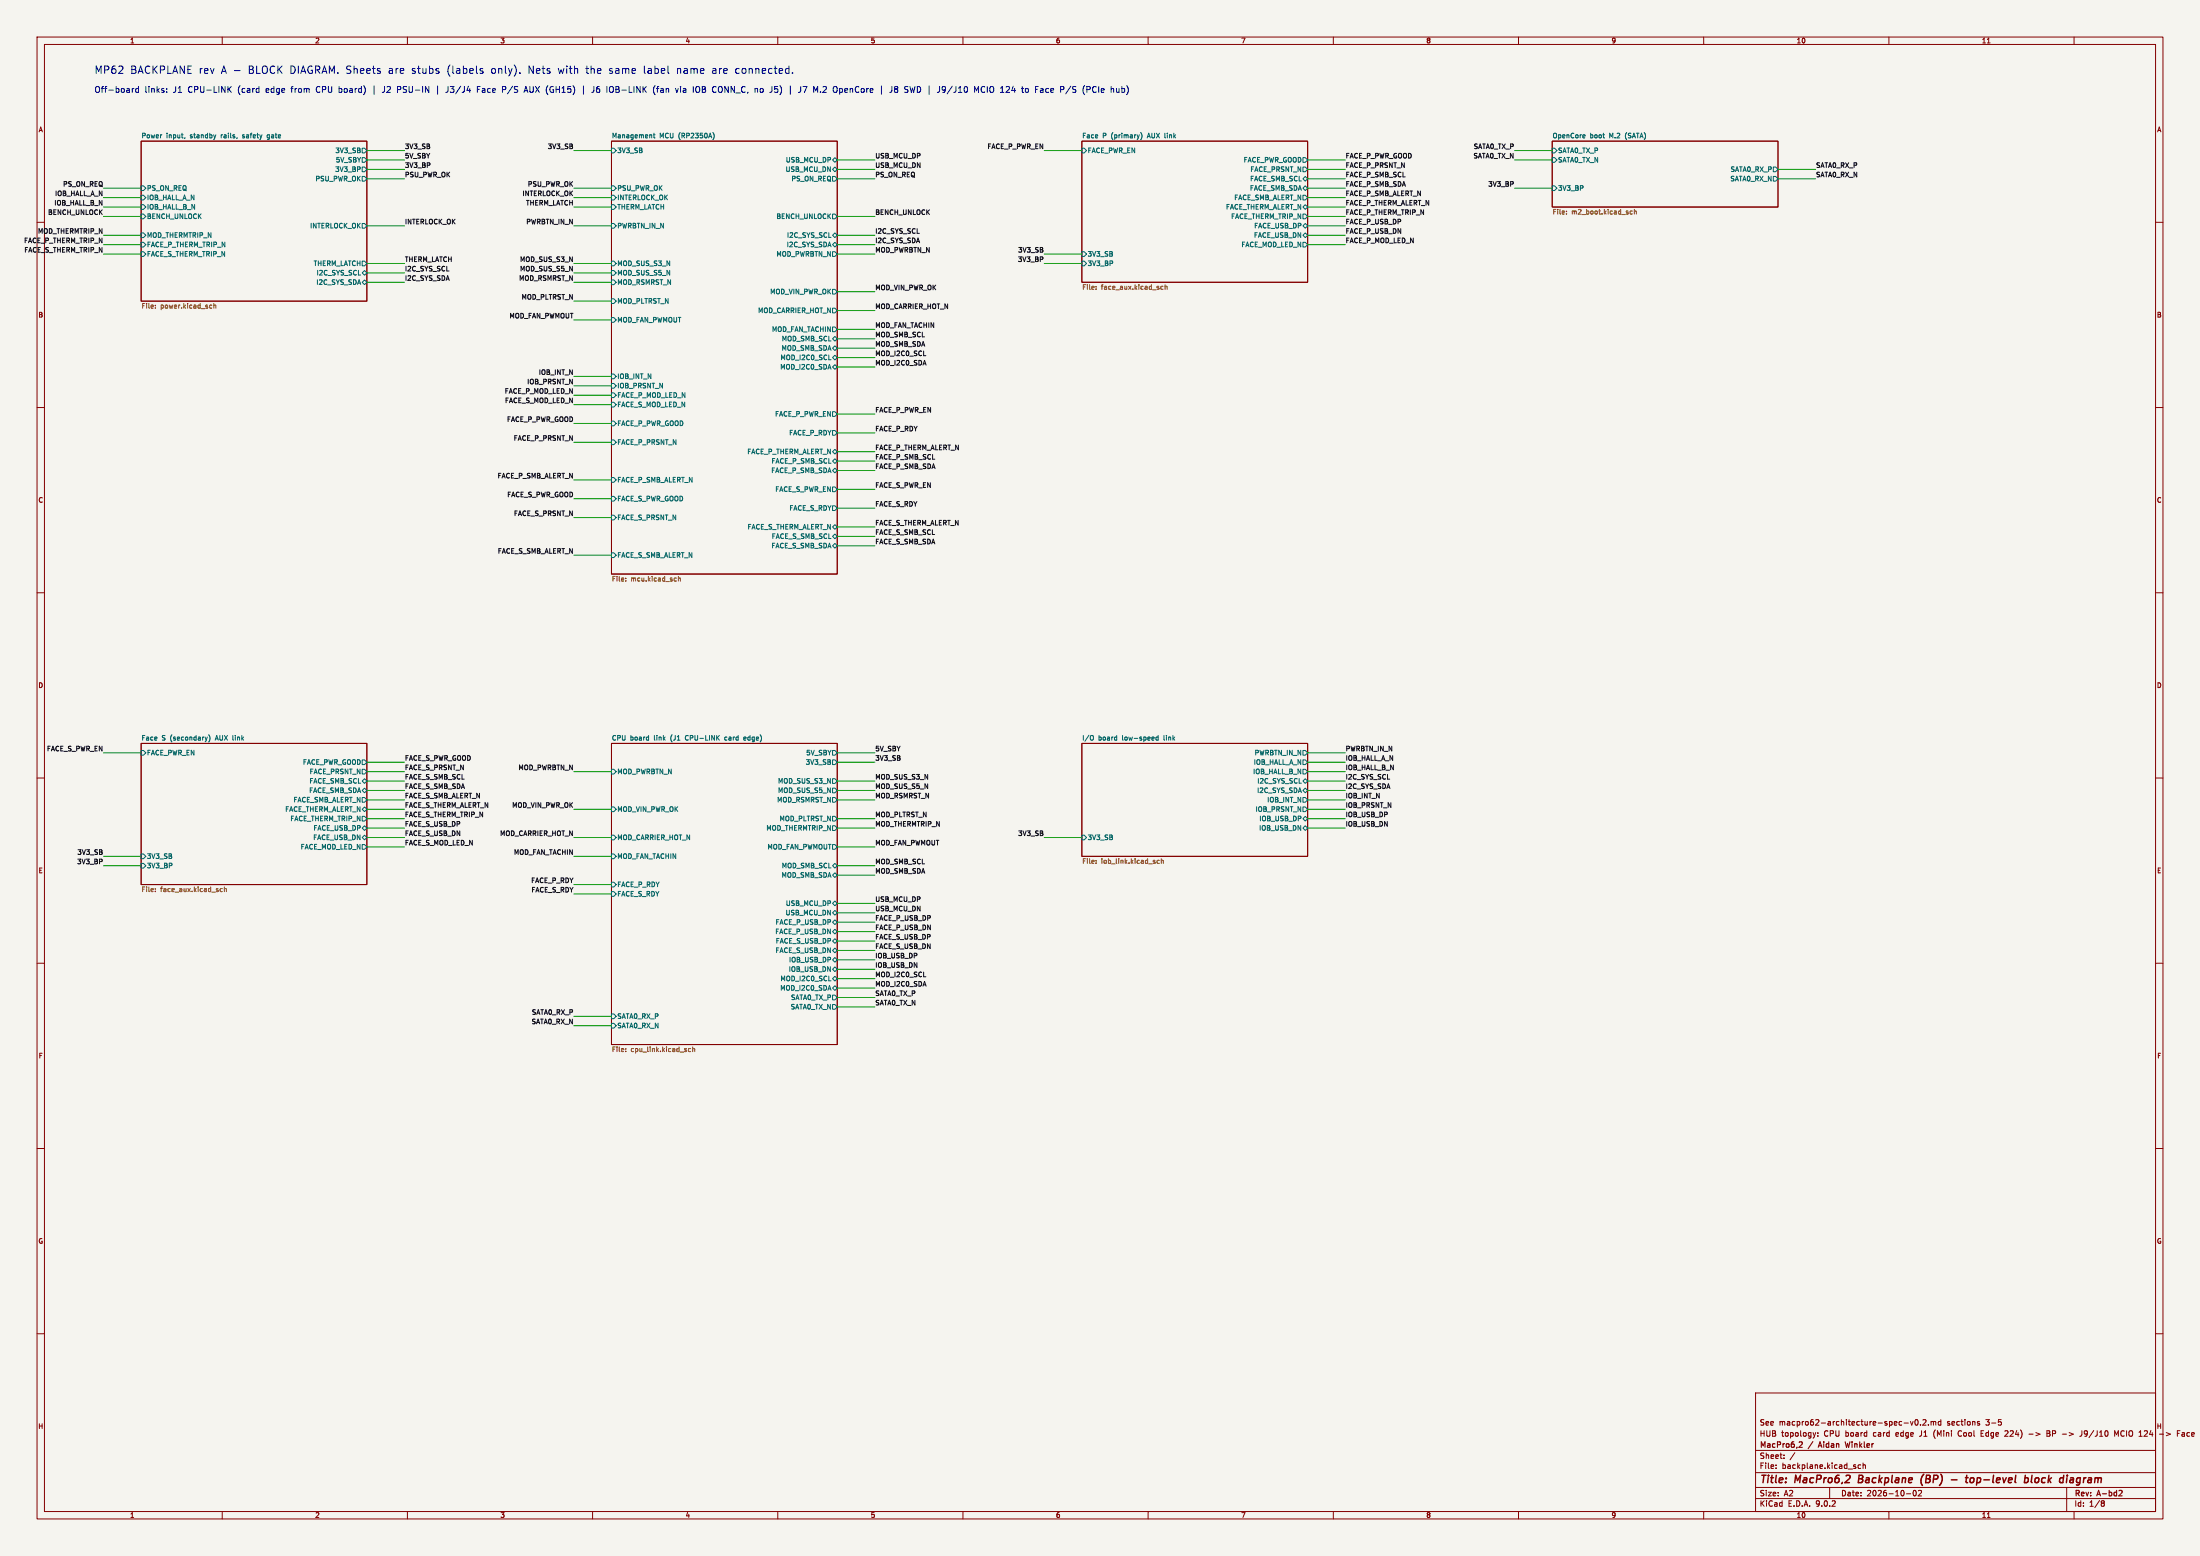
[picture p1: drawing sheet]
<svg xmlns="http://www.w3.org/2000/svg" width="594mm" height="420mm" viewBox="0 0 594 420" stroke-linecap="round" stroke-linejoin="round" font-family="sans-serif">
<path d="M0 0h594v420h-594z" fill="#f5f4ef" stroke="#f5f4ef" stroke-width=".27"/>
<g fill="none" stroke="#840000" stroke-width=".27">
<path d="M10 10h574v400h-574zM12 12h570v396h-570zM60 10v2M110 10v2M160 10v2M210 10v2M260 10v2M310 10v2M360 10v2M410 10v2M460 10v2M510 10v2"/>
<path d="M536.6 11.6h.7M560 10v2M38.1 38.1h61v43.2h-61zM165.1 38.1h61v116.8h-61zM292.1 38.1h61v38.1h-61zM419.1 38.1h61v17.8h-61zM10 60h2M582 60h2M10 110h2M582 110h2M10 160h2M582 160h2"/>
<path d="M10 210h2M38.1 200.7h61v38.1h-61zM165.1 200.7h61v81.2h-61zM292.1 200.7h61v30.4h-61zM582 210h2M10 260h2M582 260h2M10 310h2M582 310h2M10 360h2M474 376h108v32h-108zM582 360h2"/>
<path d="M474 397.5h108M474 391.5h108M479.5 396.2v.2M479.5 395.4v.2M481.7 393.5v.2M481.7 392.7v.2M484.6 392.1l-1.3 1.9M490.2 386.7l-.3 1M490.8 387.5v.2M490.8 386.7v.2M501 395.9v.4M502.4 395.4h-.4l-.3 .3 .1 .6h.6"/>
<path d="M503 395.5l.6-.1 .1 1M503 394.9v1.5M514.1 384.1h1.1M515.8 383.7l.4 1 .3-1M517.2 383.3l.2-.1a.8 .8 0 0 1 .5 .7 .8 .8 0 0 1-.5 .8l-.4-.6zM518.5 384.5v.2M519.2 383.3l.5-.1 .3 .4-.9 1.1h.9M520.7 384.5v.2M521.4 383.8l.4-.1 .2 .2M521.4 383.7v1M522 383.9l.2-.2h.4l.1 1M522 383.9v.8"/>
<path d="M522.2 386.6v1M524 383.7h-.4l-.3 .3 .2 .6h.5M524 383.2v1.5M529 386.2l-.3 .6 .3 .8M534 384.1l.5 .3v.2l-.5 .1M534 383.7h.5M534.9 386.9h.5M535.6 386.2h-.7v1.5h.7M539.6 383.2h.7M539.7 383.7h.4l.3 .3-.2 .6-.5 .1M541.9 386.2l-.6 .1M542.1 386.8l-.9 .9h1"/>
<path d="M547.8 387.1h1.2M552.7 386.9h.5M553.2 386.9l.3-.3-.1-.3-.7-.1v1.5h.5l.3-.3M553.2 386.9l.3 .3M556.8 387.1h1.2M562.1 386.2l-.1 1.3-.5 .2M571 387.7v-1.5l.5 1 .5-1v1.5M583 387.1h1.2M587.9 386.9h.5M588.6 386.2h-.7v1.5M589.2 386.7h.5M589.8 387l-.7 .3 .2 .4 .5-.1"/>
<path d="M60 408v2M110 408v2M160 408v2M210 408v2M260 408v2M310 408v2M360 408v2M410 408v2M460 408v2M474 404.5h108M474 401.5h108M494 401.5v3"/>
<path d="M510 408v2M514.7 403.2h1.2M516.7 402.4a.72 .72 0 0 0-.3 .8 .72 .72 0 0 0 .8 .5l.2-.5-.2-.8M518 402.4l.5-.1 .3 .4-.9 1.1h.9M536.6 409.6h.7M558 401.5v6.5M560 408v2M567.6 405.1l.6 .3-.3 .3M567.6 405.7h.3M567.9 405.7l.3 .6-.6 .3"/>
</g>
<path d="M486 389.2h.5l.1 .4-.9 1.1h.9M491.1 390.2h.7M491.4 389.2l-.5 1.5M498.2 389.2l.4 1.5 .2-1.1 .3 1.1M572.1 403.8h.9M572.9 402.4v.5" fill="none" stroke="#840000" stroke-width=".3"/>
<g fill="none" stroke="#840000" stroke-width=".4">
<path d="M502 398.2l-.3 2h.8M519.4 397.9a2.35 2.35 0 0 0-.3 3.1M526.9 399.4h1.5M530.7 398.9h.7M531 398.2l-.2 1.7M532.1 399.1l.3-.2 .5 .2v.7l-.2 .3-.5 .1-.3-.2zM546.7 399l.6-.1 .4 .3-.3 .9h-.8M546.8 398.2l-.2 2M548.6 398.2l-.2 1.7 .3 .3M549.9 398.9l-.4 .3-.1 .6 .2 .3 .4 .1M559 399h.8l-.1 1.2M559.8 399.3l-.6 .1"/>
<path d="M559.7 400.1l-.6 .1"/>
</g>
<g fill="none" stroke="#006464" stroke-width=".27">
<path d="M49.9 37.2l-.1 .2M58.3 36.4l-.3 .8M72.2 37.6h.1M72.4 36.4l-.3 .2 .3 .6M176.4 36.4h.5M176.6 36v1l.3 .2M192.5 35.8a1.46 1.46 0 0 1 0 1.9M308 35.8a1.46 1.46 0 0 1 0 1.9M427.8 36.4l.2 .3-.6 .1M427.9 37.2h-.1M38.1 50.2h.6l.7 .6-.7 .6h-.6zM38.1 52.7h.6l.7 .6-.7 .7h-.6z"/>
<path d="M38.1 55.2h.6l.7 .7-.7 .6h-.6zM38.1 57.8h.6l.7 .6-.7 .7h-.6zM97.8 40h.6l.7 .6-.7 .7h-.6zM97.8 42.5h.6l.7 .7-.7 .6h-.6zM97.8 45.1h.6l.7 .6-.7 .7h-.6zM97.8 47.6h.6l.7 .7-.7 .6h-.6zM165.1 40h.6l.7 .6-.7 .7h-.6zM165.1 50.2h.6l.7 .6-.7 .6h-.6zM165.1 52.7h.6l.7 .6-.7 .7h-.6zM165.1 55.2h.6l.7 .7-.7 .6h-.6zM224.8 45.7l.6-.6 .7 .6-.7 .7zM224.8 47.6h.6l.7 .7-.7 .6h-.6z"/>
<path d="M224.8 57.8h.6l.7 .6-.7 .7h-.6zM225.4 42.5l.7 .7-.7 .6-.6-.6zM292.1 40h.6l.7 .6-.7 .7h-.6zM351.8 42.5h.6l.7 .7-.7 .6h-.6zM351.8 45.1h.6l.7 .6-.7 .7h-.6zM351.8 48.3l.6-.7 .7 .7-.7 .6zM351.8 50.8l.6-.6 .7 .6-.7 .6zM351.8 52.7h.6l.7 .6-.7 .7h-.6zM351.8 55.9l.6-.7 .7 .7-.7 .6zM351.8 57.8h.6l.7 .6-.7 .7h-.6zM419.1 40h.6l.7 .6-.7 .7h-.6zM419.1 42.5h.6l.7 .7-.7 .6h-.6z"/>
<path d="M419.1 50.2h.6l.7 .6-.7 .6h-.6zM478.8 45.1h.6l.7 .6-.7 .7h-.6zM478.8 47.6h.6l.7 .7-.7 .6h-.6zM38.1 62.9h.6l.7 .6-.7 .6h-.6zM38.1 65.4h.6l.7 .6-.7 .7h-.6zM38.1 67.9h.6l.7 .7-.7 .6h-.6zM97.8 60.3h.6l.7 .7-.7 .6h-.6zM97.8 70.5h.6l.7 .6-.7 .7h-.6zM97.8 73.7l.6-.7 .7 .7-.7 .6zM97.8 76.2l.6-.6 .7 .6-.7 .6zM165.1 60.3h.6l.7 .7-.7 .6h-.6zM165.1 70.5h.6l.7 .6-.7 .7h-.6z"/>
<path d="M165.1 73h.6l.7 .7-.7 .6h-.6zM165.1 75.6h.6l.7 .6-.7 .6h-.6zM224.8 63.5l.6-.6 .7 .6-.7 .6zM224.8 67.9h.6l.7 .7-.7 .6h-.6zM224.8 78.1h.6l.7 .6-.7 .7h-.6zM225.4 65.4l.7 .6-.7 .7-.6-.7zM292.1 67.9h.6l.7 .7-.7 .6h-.6zM292.1 70.5h.6l.7 .6-.7 .7h-.6zM351.8 61l.6-.7 .7 .7-.7 .6zM351.8 63.5l.6-.6 .7 .6-.7 .6zM351.8 65.4h.6l.7 .6-.7 .7h-.6zM165.1 80.6h.6l.7 .7-.7 .6h-.6z"/>
<path d="M165.1 85.7h.6l.7 .7-.7 .6h-.6zM224.8 83.2h.6l.7 .6-.7 .7h-.6zM224.8 88.3h.6l.7 .6-.7 .6h-.6zM224.8 91.4l.6-.6 .7 .6-.7 .7zM224.8 94l.6-.7 .7 .7-.7 .6zM224.8 96.5l.6-.6 .7 .6-.7 .7zM224.8 99.1l.6-.7 .7 .7-.7 .6zM165.1 101h.6l.7 .6-.7 .6h-.6zM165.1 103.5h.6l.7 .6-.7 .7h-.6zM165.1 106h.6l.7 .7-.7 .6h-.6zM165.1 108.6h.6l.7 .6-.7 .7h-.6zM165.1 113.7h.6l.7 .6-.7 .6h-.6z"/>
<path d="M165.1 118.7h.6l.7 .7-.7 .6h-.6zM224.8 111.1h.6l.7 .7-.7 .6h-.6zM224.8 116.2h.6l.7 .6-.7 .7h-.6zM165.1 128.9h.6l.7 .6-.7 .7h-.6zM165.1 134h.6l.7 .6-.7 .7h-.6zM165.1 139.1h.6l.7 .6-.7 .6h-.6zM224.8 121.9l.6-.6 .7 .6-.7 .7zM224.8 124.5l.6-.7 .7 .7-.7 .6zM224.8 127l.6-.6 .7 .6-.7 .6zM224.8 131.4h.6l.7 .7-.7 .6h-.6zM224.8 136.5h.6l.7 .7-.7 .6h-.6zM165.1 149.2h.6l.7 .7-.7 .6h-.6z"/>
<path d="M224.8 142.2l.6-.6 .7 .6-.7 .7zM224.8 144.8l.6-.7 .7 .7-.7 .6zM225.4 146.7l.7 .6-.7 .7-.6-.7zM56 198.9l-.3 .9M56.3 198.3a1.46 1.46 0 0 1 0 2M195.9 198.9l-.2 .3 .2 .6M201.2 198.9l-.4 .2 .1 .6 .3 .1M201.4 199.2l-.6 .2M294.9 198.5l.3 .4v.7l-.3 .2M312.7 198.5v1.3M312.7 199l-.4-.1-.2 .3 .1 .5h.5M38.1 202.6h.6l.7 .6-.7 .6h-.6z"/>
<path d="M97.8 205.1h.6l.7 .6-.7 .7h-.6zM97.8 207.6h.6l.7 .7-.7 .6h-.6zM97.8 210.8l.6-.6 .7 .6-.7 .7zM97.8 213.4l.6-.7 .7 .7-.7 .6zM97.8 215.3h.6l.7 .6-.7 .6h-.6zM98.4 217.8l.7 .6-.7 .7-.6-.7zM165.1 207.6h.6l.7 .7-.7 .6h-.6zM165.1 217.8h.6l.7 .6-.7 .7h-.6zM224.8 202.6h.6l.7 .6-.7 .6h-.6zM224.8 205.1h.6l.7 .6-.7 .7h-.6zM224.8 210.2h.6l.7 .6-.7 .7h-.6zM224.8 212.7h.6l.7 .7-.7 .6h-.6z"/>
<path d="M224.8 215.3h.6l.7 .6-.7 .6h-.6zM351.8 202.6h.6l.7 .6-.7 .6h-.6zM351.8 205.1h.6l.7 .6-.7 .7h-.6zM351.8 207.6h.6l.7 .7-.7 .6h-.6zM351.8 210.8l.6-.6 .7 .6-.7 .7zM351.8 213.4l.6-.7 .7 .7-.7 .6zM351.8 215.3h.6l.7 .6-.7 .6h-.6zM351.8 217.8h.6l.7 .6-.7 .7h-.6zM38.1 230.5h.6l.7 .6-.7 .7h-.6zM38.1 233h.6l.7 .7-.7 .6h-.6zM97.8 220.3h.6l.7 .7-.7 .6h-.6zM97.8 223.5l.6-.6 .7 .6-.7 .7z"/>
<path d="M97.8 226.1l.6-.7 .7 .7-.7 .6zM97.8 228h.6l.7 .6-.7 .6h-.6zM165.1 225.4h.6l.7 .7-.7 .6h-.6zM165.1 230.5h.6l.7 .6-.7 .7h-.6zM165.1 238.1h.6l.7 .7-.7 .6h-.6zM224.8 220.3h.6l.7 .7-.7 .6h-.6zM224.8 222.9h.6l.7 .6-.7 .7h-.6zM224.8 228h.6l.7 .6-.7 .6h-.6zM224.8 233.7l.6-.7 .7 .7-.7 .6zM224.8 236.2l.6-.6 .7 .6-.7 .7zM292.1 225.4h.6l.7 .7-.7 .6h-.6zM351.8 223.5l.6-.6 .7 .6-.7 .7z"/>
<path d="M352.4 220.3l.7 .7-.7 .6-.6-.6zM165.1 240.7h.6l.7 .6-.7 .6h-.6zM224.8 243.8l.6-.6 .7 .6-.7 .7zM224.8 246.4l.6-.7 .7 .7-.7 .6zM224.8 248.9l.6-.6 .7 .6-.7 .7zM224.8 251.5l.6-.7 .7 .7-.7 .6zM224.8 254l.6-.6 .7 .6-.7 .6zM224.8 256.5l.6-.6 .7 .6-.7 .7zM224.8 259.1l.6-.7 .7 .7-.7 .6zM165.1 273.7h.6l.7 .6-.7 .7h-.6zM165.1 276.2h.6l.7 .7-.7 .6h-.6zM224.8 266.7l.6-.6 .7 .6-.7 .6z"/>
<path d="M224.8 268.6h.6l.7 .6-.7 .7h-.6zM224.8 271.1h.6l.7 .7-.7 .6h-.6zM225.4 261l.7 .6-.7 .7-.6-.7zM225.4 263.5l.7 .7-.7 .6-.6-.6z"/>
</g>
<g fill="none" stroke="#725600" stroke-width=".27">
<path d="M422.9 57.7v.1M422.9 57v.1M440.7 57l-.3-.1-.3 .3 .1 .5h.5M441.3 57.1l.5-.1v.8M441.3 56.5v1.3M295.9 78v.1M295.9 77.3h.1M295.9 77.3v.1M314 77.3h-.3l-.3 .2 .1 .6h.5M314.6 77.4l.5-.1v.8M314.6 76.8v1.3M41.9 83.1v.1"/>
<path d="M41.9 82.4v.1M41.9 83.2h.1M56.8 82.3l.4 .1M57.2 83.1l-.4 .1M57.7 82.5l.5-.1 .1 .8M57.7 81.9v1.3M168.9 156.7v.2M168.9 156.1v.1M182.5 156l.1 .1M182.6 156.8l-.1 .1M183.2 155.6v1.3M183.2 156.1h.4l.1 .8"/>
<path d="M41.9 239.9v.1M60 239.9l-.3-.1-.3 .3 .1 .5h.5M60.6 239.9h.5v.8M60.6 239.4v1.3M295.9 232.3v.1M295.9 232.9v.2M313 232.3l-.4-.1-.2 .2 .1 .6h.5M313.5 232.3h.5l.1 .8M313.5 231.8v1.3M41.9 240.6v.1M41.9 240.6h.1M168.9 283.1v.1"/>
<path d="M168.9 283.7v.2M186.5 283.1l-.4-.1-.2 .2 .1 .6h.5M187 283.1h.5l.1 .8M187 282.6v1.3"/>
</g>
<g fill="none" stroke="#009600" stroke-width=".27">
<path d="M27.9 50.8h10.2M27.9 53.3h10.2M27.9 55.9h10.2M27.9 58.4h10.2M99.1 40.6h10.1M99.1 43.2h10.1M99.1 45.7h10.1M99.1 48.3h10.1M154.9 40.6h10.2M154.9 50.8h10.2M154.9 53.3h10.2M154.9 55.9h10.2"/>
<path d="M226.1 43.2h10.1M226.1 45.7h10.1M226.1 48.3h10.1M226.1 58.4h10.1M281.9 40.6h10.2M353.1 43.2h10.1M353.1 45.7h10.1M353.1 48.3h10.1M353.1 50.8h10.1M353.1 53.3h10.1M353.1 55.9h10.1M353.1 58.4h10.1"/>
<path d="M408.9 40.6h10.2M408.9 43.2h10.2M408.9 50.8h10.2M480.1 45.7h10.1M480.1 48.3h10.1M27.9 66h10.2M27.9 63.5h10.2M27.9 68.6h10.2M99.1 71.1h10.1M99.1 61h10.1M99.1 73.7h10.1M99.1 76.2h10.1"/>
<path d="M154.9 71.1h10.2M154.9 61h10.2M154.9 73.7h10.2M154.9 76.2h10.2M226.1 66h10.1M226.1 63.5h10.1M226.1 68.6h10.1M226.1 78.7h10.1M281.9 71.1h10.2M281.9 68.6h10.2M353.1 66h10.1M353.1 63.5h10.1"/>
<path d="M353.1 61h10.1M154.9 81.3h10.2M154.9 86.4h10.2M226.1 96.5h10.1M226.1 99.1h10.1M226.1 83.8h10.1M226.1 88.9h10.1M226.1 91.4h10.1M226.1 94h10.1M154.9 101.6h10.2M154.9 104.1h10.2M154.9 106.7h10.2"/>
<path d="M154.9 109.2h10.2M154.9 114.3h10.2M154.9 119.4h10.2M226.1 111.8h10.1M226.1 116.8h10.1M154.9 129.5h10.2M154.9 134.6h10.2M154.9 139.7h10.2M226.1 124.5h10.1M226.1 121.9h10.1M226.1 127h10.1M226.1 132.1h10.1"/>
<path d="M226.1 137.2h10.1M154.9 149.9h10.2M226.1 142.2h10.1M226.1 144.8h10.1M226.1 147.3h10.1M27.9 203.2h10.2M99.1 213.4h10.1M99.1 215.9h10.1M99.1 218.4h10.1M99.1 205.7h10.1M99.1 208.3h10.1M99.1 210.8h10.1"/>
<path d="M154.9 218.4h10.2M154.9 208.3h10.2M226.1 213.4h10.1M226.1 203.2h10.1M226.1 215.9h10.1M226.1 205.7h10.1M226.1 210.8h10.1M353.1 213.4h10.1M353.1 203.2h10.1M353.1 215.9h10.1M353.1 218.4h10.1M353.1 205.7h10.1"/>
<path d="M353.1 208.3h10.1M353.1 210.8h10.1M27.9 233.7h10.2M27.9 231.1h10.2M99.1 221h10.1M99.1 223.5h10.1M99.1 226.1h10.1M99.1 228.6h10.1M154.9 226.1h10.2M154.9 231.1h10.2M154.9 238.8h10.2M226.1 221h10.1"/>
<path d="M226.1 223.5h10.1M226.1 236.2h10.1M226.1 233.7h10.1M226.1 228.6h10.1M281.9 226.1h10.2M353.1 221h10.1M353.1 223.5h10.1M154.9 241.3h10.2M226.1 246.4h10.1M226.1 251.5h10.1M226.1 248.9h10.1M226.1 243.8h10.1"/>
<path d="M226.1 254h10.1M226.1 256.5h10.1M226.1 259.1h10.1M154.9 276.9h10.2M154.9 274.3h10.2M226.1 266.7h10.1M226.1 261.6h10.1M226.1 269.2h10.1M226.1 271.8h10.1M226.1 264.2h10.1"/>
</g>
<g fill="none" stroke="#0000c2" stroke-width=".27">
<path d="M63.3 19.1h1.5M129.9 19.2h.5l.1 .3-.3 .3h-.4M129.9 18.5l.5 .1M140.4 19.6v.2M214 19.6v.2M35.7 23.9v1M36.2 23.9l-.5 .3M37.4 24l-.5-.1-.3 .3 .2 .7h.6M37.4 23.3v1.6M45 24.8v.1M45 24v.1M61.8 24l.7 .9"/>
<path d="M62.5 23.3l-1 1M101 23.2v2.3M103.6 24.9h-.4M107.3 24.2h.6M107.9 23.3h-.6v1.6M118.1 23.2v2.3M121 23.3l-.1 1.4-.5 .2M128.9 24.1h.5M129.7 23.3h-.8v1.6M135.7 23.3h.6l.3 .4-.2 .4-.7 .1M141.5 24.9l.5-1.6 .5 1.6M141.6 24.5h.8"/>
<path d="M157.5 23.2v2.3M160.4 23.3l-.1 1.4M161.3 23.4l-.3 .6v.6l.3 .3M161.3 24l-.3 .3M164.9 23.3a.54 .54 0 0 1 .7 .6M165.6 24.4a.54 .54 0 0 1-.7 .5M176.9 23.1a1.84 1.84 0 0 0 0 2.5M177.3 23.9h.6M177.9 23.3l-.4 .3v1.3M183.7 23.3v.2M183.7 23.9v1M188.5 23.3l.4 .6v.8l-.4 .2"/>
<path d="M210 24.1v.7M215.6 24.9h.1M216.8 23.3h1.1l-.7 1.6M222.8 23.3l-.6 .2M223.1 24l-1 .9h1M240.8 23.3l-.1 1.4-.5 .2M248.1 23.3h-.4v1.6h.4M257.1 23.3l-1.4 2M265.9 23.5a.71 .71 0 0 0-1 .6 .71 .71 0 0 0 1 .7M266.6 23.3v1.6M279.6 24.1h.5M280.4 23.3h-.8v1.6"/>
<path d="M283.9 23.9l-.2 .2v.6l.2 .2M284.5 24.3l-.8 .1M289.9 24.1l.4 .2 .2 .3-.3 .3h-.4M289.9 23.3l.6 .1M295.5 23.3l.5 .2M296 24.8l-.5 .1M296.7 23.3v1.6M304.2 23.1a1.83 1.83 0 0 1 0 2.5"/>
</g>
<g font-size="2.8" fill="#0000c2">
<text x="25.4" y="20.1">MP62</text>
<text x="35.1" y="20.1">BACKPLANE rev</text>
<text x="59.7" y="20.1">A -</text>
<text x="67" y="20.1">BLOCK DIAGRAM. Sheets</text>
<text x="105" y="20.1">are</text>
<text x="111.3" y="20.1">stubs</text>
<text x="120.9" y="20.1">(labels</text>
<text x="132.9" y="20.1">only).</text>
<text x="142.9" y="20.1">Nets</text>
<text x="151.1" y="20.1">with</text>
<text x="158.7" y="20.1">the</text>
<text x="164.9" y="20.1">same</text>
<text x="174.3" y="20.1">label</text>
<text x="183.3" y="20.1">name</text>
<text x="192.9" y="20.1">are</text>
<text x="199.2" y="20.1">connected.</text>
</g>
<g font-size="2.8" fill="#840000">
<text x="475" y="400.9">Title:</text>
<text x="484.7" y="400.9">MacPro6,2</text>
<text x="502.6" y="400.9">Backplane</text>
<text x="520.3" y="400.9">(BP)</text>
<text x="529.3" y="400.9">-</text>
<text x="534.1" y="400.9">top-level</text>
<text x="550.7" y="400.9">block</text>
<text x="561" y="400.9">diagram</text>
</g>
<g font-size="2.2" fill="#0000c2">
<text x="25.4" y="25.2">Off-board</text>
<text x="39" y="25.2">links:</text>
<text x="46.8" y="25.2">J1</text>
<text x="50.9" y="25.2">CPU-LINK</text>
<text x="64.4" y="25.2">(card</text>
<text x="72.1" y="25.2">edge</text>
<text x="79.1" y="25.2">from</text>
<text x="85.9" y="25.2">CPU board)</text>
<text x="104.3" y="25.2">J2</text>
<text x="108.4" y="25.2">PSU-IN</text>
<text x="121.8" y="25.2">J3/J4</text>
<text x="130.3" y="25.2">Face</text>
<text x="137.2" y="25.2">P/S</text>
<text x="143.4" y="25.2">AUX (GH15)</text>
<text x="159.1" y="25.2">|</text>
<text x="162" y="25.2">J6</text>
<text x="166.1" y="25.2">IOB-LINK</text>
<text x="178.8" y="25.2">(fan</text>
<text x="185.1" y="25.2">via</text>
<text x="189.8" y="25.2">IOB CONN_C, no</text>
<text x="211.1" y="25.2">J5)</text>
<text x="216.2" y="25.2">|</text>
<text x="219.1" y="25.2">J7</text>
<text x="223.2" y="25.2">M.2</text>
<text x="228.7" y="25.2">OpenCore</text>
<text x="241.4" y="25.2">|</text>
<text x="244.3" y="25.2">J8</text>
<text x="248.4" y="25.2">SWD |</text>
<text x="257.6" y="25.2">J9/J10</text>
<text x="267.6" y="25.2">MCIO 124</text>
<text x="280.7" y="25.2">to</text>
<text x="284.5" y="25.2">Face</text>
<text x="291.4" y="25.2">P/S</text>
<text x="297.5" y="25.2">(PCIe</text>
</g>
<g font-size="2.1" fill="#840000">
<text x="475" y="388">HUB</text>
<text x="475" y="385">See</text>
<text x="480.3" y="385">macpro62-architecture-spec-v0.2.md</text>
<text x="480.9" y="388">topology:</text>
<text x="492.5" y="388">CPU board</text>
<text x="506.1" y="388">card</text>
<text x="512.3" y="388">edge</text>
<text x="518.9" y="388">J1</text>
<text x="522.7" y="388">(Mini</text>
<text x="525.7" y="385">sections</text>
<text x="529.5" y="388">Cool</text>
<text x="535.8" y="388">Edge</text>
<text x="536.3" y="385">3-5</text>
<text x="542.5" y="388">224)</text>
<text x="549.1" y="388">-&gt;</text>
<text x="554.1" y="388">BP</text>
<text x="558.4" y="388">-&gt;</text>
<text x="563.4" y="388">J9/J10</text>
<text x="572.9" y="388">MCIO 124</text>
<text x="585.2" y="388">-&gt;</text>
<text x="590.3" y="388">Face</text>
<text x="475" y="394">Sheet:</text>
<text x="475" y="391.2">MacPro6,2</text>
<text x="488.5" y="391.2">/</text>
<text x="491.8" y="391.2">Aidan</text>
<text x="499.6" y="391.2">Winkler</text>
<text x="475" y="396.7">File:</text>
<text x="481.1" y="396.7">backplane.kicad_sch</text>
<text x="475" y="406.9">KiCad</text>
<text x="475" y="404.1">Size:</text>
<text x="481.7" y="404.1">A2</text>
<text x="482.7" y="406.9">E.D.A.</text>
<text x="490.3" y="406.9">9.0.2</text>
<text x="497" y="404.1">Date:</text>
<text x="504" y="404.1">2026-10-02</text>
<text x="560" y="404.3">Rev:</text>
<text x="560" y="406.9">Id:</text>
<text x="564.1" y="406.9">1/8</text>
<text x="566.4" y="404.3">A-bd2</text>
</g>
<g font-size="1.8" fill="#840000">
<text x="35" y="11.9">1</text>
<text x="85" y="11.9">2</text>
<text x="135" y="11.9">3</text>
<text x="185" y="11.9">4</text>
<text x="235" y="11.9">5</text>
<text x="285" y="11.9">6</text>
<text x="335" y="11.9">7</text>
<text x="385" y="11.9">8</text>
<text x="435" y="11.9">9</text>
<text x="485" y="11.9">10</text>
<text x="535" y="11.9">11</text>
<text x="10.3" y="35.9">A</text>
<text x="582.3" y="35.9">A</text>
<text x="10.3" y="85.9">B</text>
<text x="582.3" y="85.9">B</text>
<text x="10.3" y="135.9">C</text>
<text x="582.3" y="135.9">C</text>
<text x="10.3" y="185.9">D</text>
<text x="582.3" y="185.9">D</text>
<text x="10.3" y="235.9">E</text>
<text x="582.3" y="235.9">E</text>
<text x="10.3" y="285.9">F</text>
<text x="582.3" y="285.9">F</text>
<text x="10.3" y="335.9">G</text>
<text x="582.3" y="335.9">G</text>
<text x="10.2" y="385.9">H</text>
<text x="582.2" y="385.9">H</text>
<text x="35" y="409.9">1</text>
<text x="85" y="409.9">2</text>
<text x="135" y="409.9">3</text>
<text x="185" y="409.9">4</text>
<text x="235" y="409.9">5</text>
<text x="285" y="409.9">6</text>
<text x="335" y="409.9">7</text>
<text x="385" y="409.9">8</text>
<text x="435" y="409.9">9</text>
<text x="485" y="409.9">10</text>
<text x="535" y="409.9">11</text>
</g>
<g font-size="1.8" fill="#006464">
<text x="38.1" y="37.4">Power</text>
<text x="44.9" y="37.4">input,</text>
<text x="51.4" y="37.4">standby</text>
<text x="59.9" y="37.4">rails,</text>
<text x="65.9" y="37.4">safety</text>
<text x="72.8" y="37.4">gate</text>
<text x="90.4" y="41.5">3V3_SB</text>
<text x="165.1" y="37.4">Management</text>
<text x="166.6" y="41.5">3V3_SB</text>
<text x="178.1" y="37.4">MCU (RP2350A)</text>
<text x="292.1" y="37.4">Face</text>
<text x="293.6" y="41.5">FACE_PWR_EN</text>
<text x="297.7" y="37.4">P</text>
<text x="300.1" y="37.4">(primary)</text>
<text x="310.1" y="37.4">AUX link</text>
<text x="419.1" y="37.4">OpenCore</text>
<text x="420.6" y="41.5">SATA0_TX_P</text>
<text x="429.3" y="37.4">boot</text>
<text x="434.6" y="37.4">M.2</text>
<text x="439.1" y="37.4">(SATA)</text>
<text x="90.4" y="46.6">3V3_BP</text>
<text x="90.6" y="44">5V_SBY</text>
<text x="212" y="46.6">USB_MCU_DN</text>
<text x="212.1" y="44">USB_MCU_DP</text>
<text x="335.7" y="44">FACE_PWR_GOOD</text>
<text x="337.5" y="46.6">FACE_PRSNT_N</text>
<text x="420.6" y="44">SATA0_TX_N</text>
<text x="467.1" y="46.6">SATA0_RX_P</text>
<text x="39.6" y="51.7">PS_ON_REQ</text>
<text x="85.1" y="49.1">PSU_PWR_OK</text>
<text x="166.6" y="51.7">PSU_PWR_OK</text>
<text x="213.6" y="49.1">PS_ON_REQ</text>
<text x="337.4" y="51.7">FACE_SMB_SDA</text>
<text x="337.4" y="49.1">FACE_SMB_SCL</text>
<text x="420.6" y="51.7">3V3_BP</text>
<text x="467.1" y="49.1">SATA0_RX_N</text>
<text x="39.6" y="54.2">IOB_HALL_A_N</text>
<text x="39.6" y="56.7">IOB_HALL_B_N</text>
<text x="39.6" y="59.3">BENCH_UNLOCK</text>
<text x="166.6" y="54.2">INTERLOCK_OK</text>
<text x="166.6" y="56.7">THERM_LATCH</text>
<text x="209.5" y="59.3">BENCH_UNLOCK</text>
<text x="330.9" y="56.7">FACE_THERM_ALERT_N</text>
<text x="332.3" y="59.3">FACE_THERM_TRIP_N</text>
<text x="333.1" y="54.2">FACE_SMB_ALERT_N</text>
<text x="39.6" y="64.4">MOD_THERMTRIP_N</text>
<text x="83.6" y="61.8">INTERLOCK_OK</text>
<text x="166.6" y="61.8">PWRBTN_IN_N</text>
<text x="212.4" y="64.4">I2C_SYS_SCL</text>
<text x="338.5" y="64.4">FACE_USB_DN</text>
<text x="338.5" y="61.8">FACE_USB_DP</text>
<text x="39.6" y="66.9">FACE_P_THERM_TRIP_N</text>
<text x="39.6" y="69.4">FACE_S_THERM_TRIP_N</text>
<text x="84.6" y="72">THERM_LATCH</text>
<text x="166.6" y="72">MOD_SUS_S3_N</text>
<text x="209.5" y="69.4">MOD_PWRBTN_N</text>
<text x="212.3" y="66.9">I2C_SYS_SDA</text>
<text x="293.6" y="69.4">3V3_SB</text>
<text x="293.6" y="72">3V3_BP</text>
<text x="335.1" y="66.9">FACE_MOD_LED_N</text>
<text x="85.3" y="77.1">I2C_SYS_SDA</text>
<text x="85.4" y="74.5">I2C_SYS_SCL</text>
<text x="166.6" y="74.5">MOD_SUS_S5_N</text>
<text x="166.6" y="77.1">MOD_RSMRST_N</text>
<text x="166.6" y="82.1">MOD_PLTRST_N</text>
<text x="207.8" y="79.6">MOD_VIN_PWR_OK</text>
<text x="166.6" y="87.2">MOD_FAN_PWMOUT</text>
<text x="204.6" y="84.7">MOD_CARRIER_HOT_N</text>
<text x="208.3" y="89.8">MOD_FAN_TACHIN</text>
<text x="210.9" y="94.8">MOD_SMB_SDA</text>
<text x="211" y="92.3">MOD_SMB_SCL</text>
<text x="210.5" y="99.9">MOD_I2C0_SDA</text>
<text x="210.6" y="97.4">MOD_I2C0_SCL</text>
<text x="166.6" y="102.5">IOB_INT_N</text>
<text x="166.6" y="105">IOB_PRSNT_N</text>
<text x="166.6" y="107.5">FACE_P_MOD_LED_N</text>
<text x="166.6" y="110.1">FACE_S_MOD_LED_N</text>
<text x="209.2" y="112.6">FACE_P_PWR_EN</text>
<text x="166.6" y="115.2">FACE_P_PWR_GOOD</text>
<text x="213" y="117.7">FACE_P_RDY</text>
<text x="166.6" y="120.2">FACE_P_PRSNT_N</text>
<text x="201.7" y="122.8">FACE_P_THERM_ALERT_N</text>
<text x="208.2" y="125.3">FACE_P_SMB_SCL</text>
<text x="166.6" y="130.4">FACE_P_SMB_ALERT_N</text>
<text x="208.1" y="127.9">FACE_P_SMB_SDA</text>
<text x="166.6" y="135.5">FACE_S_PWR_GOOD</text>
<text x="209.2" y="132.9">FACE_S_PWR_EN</text>
<text x="166.6" y="140.6">FACE_S_PRSNT_N</text>
<text x="201.7" y="143.1">FACE_S_THERM_ALERT_N</text>
<text x="213" y="138">FACE_S_RDY</text>
<text x="208.2" y="148.2">FACE_S_SMB_SDA</text>
<text x="208.2" y="145.6">FACE_S_SMB_SCL</text>
<text x="166.6" y="150.7">FACE_S_SMB_ALERT_N</text>
<text x="38.1" y="200">Face</text>
<text x="43.7" y="200">S (secondary)</text>
<text x="58.5" y="200">AUX link</text>
<text x="165.1" y="200">CPU</text>
<text x="170.1" y="200">board</text>
<text x="176.7" y="200">link</text>
<text x="181.3" y="200">(J1</text>
<text x="185.5" y="200">CPU-LINK</text>
<text x="196.4" y="200">card</text>
<text x="201.7" y="200">edge)</text>
<text x="292.1" y="200">I/O</text>
<text x="296.5" y="200">board</text>
<text x="303.1" y="200">low-speed</text>
<text x="314.5" y="200">link</text>
<text x="39.6" y="204.1">FACE_PWR_EN</text>
<text x="81.7" y="206.6">FACE_PWR_GOOD</text>
<text x="83.5" y="209.1">FACE_PRSNT_N</text>
<text x="166.6" y="209.1">MOD_PWRBTN_N</text>
<text x="217.4" y="206.6">3V3_SB</text>
<text x="217.6" y="204.1">5V_SBY</text>
<text x="338.2" y="209.1">IOB_HALL_B_N</text>
<text x="338.4" y="206.6">IOB_HALL_A_N</text>
<text x="338.6" y="204.1">PWRBTN_IN_N</text>
<text x="83.4" y="214.2">FACE_SMB_SDA</text>
<text x="83.4" y="211.7">FACE_SMB_SCL</text>
<text x="209.9" y="211.7">MOD_SUS_S3_N</text>
<text x="209.9" y="214.2">MOD_SUS_S5_N</text>
<text x="339.3" y="214.2">I2C_SYS_SDA</text>
<text x="339.4" y="211.7">I2C_SYS_SCL</text>
<text x="76.9" y="219.3">FACE_THERM_ALERT_N</text>
<text x="78.3" y="221.8">FACE_THERM_TRIP_N</text>
<text x="79.1" y="216.8">FACE_SMB_ALERT_N</text>
<text x="166.6" y="219.3">MOD_VIN_PWR_OK</text>
<text x="209.7" y="216.8">MOD_RSMRST_N</text>
<text x="210.4" y="221.8">MOD_PLTRST_N</text>
<text x="338.9" y="219.3">IOB_PRSNT_N</text>
<text x="339.9" y="221.8">IOB_USB_DP</text>
<text x="342" y="216.8">IOB_INT_N</text>
<text x="84.5" y="226.9">FACE_USB_DN</text>
<text x="84.5" y="224.4">FACE_USB_DP</text>
<text x="166.6" y="226.9">MOD_CARRIER_HOT_N</text>
<text x="206.8" y="224.4">MOD_THERMTRIP_N</text>
<text x="293.6" y="226.9">3V3_SB</text>
<text x="339.8" y="224.4">IOB_USB_DN</text>
<text x="39.6" y="232">3V3_SB</text>
<text x="81.1" y="229.5">FACE_MOD_LED_N</text>
<text x="166.6" y="232">MOD_FAN_TACHIN</text>
<text x="207.1" y="229.5">MOD_FAN_PWMOUT</text>
<text x="39.6" y="234.5">3V3_BP</text>
<text x="166.6" y="239.6">FACE_P_RDY</text>
<text x="210.9" y="237.1">MOD_SMB_SDA</text>
<text x="211" y="234.5">MOD_SMB_SCL</text>
<text x="166.6" y="242.2">FACE_S_RDY</text>
<text x="212.1" y="244.7">USB_MCU_DP</text>
<text x="209.3" y="249.8">FACE_P_USB_DP</text>
<text x="212" y="247.2">USB_MCU_DN</text>
<text x="209.2" y="252.3">FACE_P_USB_DN</text>
<text x="209.3" y="257.4">FACE_S_USB_DN</text>
<text x="209.3" y="254.9">FACE_S_USB_DP</text>
<text x="212.8" y="262.5">IOB_USB_DN</text>
<text x="212.9" y="259.9">IOB_USB_DP</text>
<text x="210.5" y="267.6">MOD_I2C0_SDA</text>
<text x="210.6" y="265">MOD_I2C0_SCL</text>
<text x="166.6" y="275.2">SATA0_RX_P</text>
<text x="213.4" y="272.6">SATA0_TX_N</text>
<text x="213.5" y="270.1">SATA0_TX_P</text>
<text x="166.6" y="277.7">SATA0_RX_N</text>
</g>
<g font-size="1.8" fill="#0f0f0f">
<text x="109.2" y="40.3">3V3_SB</text>
<text x="147.8" y="40.3">3V3_SB</text>
<text x="266.5" y="40.3">FACE_P_PWR_EN</text>
<text x="397.8" y="40.3">SATA0_TX_P</text>
<text x="109.2" y="42.8">5V_SBY</text>
<text x="109.2" y="45.4">3V3_BP</text>
<text x="109.2" y="47.9">PSU_PWR_OK</text>
<text x="236.2" y="42.8">USB_MCU_DP</text>
<text x="236.2" y="45.4">USB_MCU_DN</text>
<text x="236.2" y="47.9">PS_ON_REQ</text>
<text x="363.2" y="47.9">FACE_P_SMB_SCL</text>
<text x="363.2" y="42.8">FACE_P_PWR_GOOD</text>
<text x="363.2" y="45.4">FACE_P_PRSNT_N</text>
<text x="397.7" y="42.8">SATA0_TX_N</text>
<text x="490.2" y="47.9">SATA0_RX_N</text>
<text x="490.2" y="45.4">SATA0_RX_P</text>
<text x="14.7" y="53">IOB_HALL_A_N</text>
<text x="16.9" y="50.5">PS_ON_REQ</text>
<text x="140.9" y="53">INTERLOCK_OK</text>
<text x="142.4" y="50.5">PSU_PWR_OK</text>
<text x="363.2" y="53">FACE_P_SMB_ALERT_N</text>
<text x="363.2" y="50.5">FACE_P_SMB_SDA</text>
<text x="401.7" y="50.5">3V3_BP</text>
<text x="12.9" y="58.1">BENCH_UNLOCK</text>
<text x="14.6" y="55.5">IOB_HALL_B_N</text>
<text x="141.9" y="55.5">THERM_LATCH</text>
<text x="236.2" y="58.1">BENCH_UNLOCK</text>
<text x="363.2" y="55.5">FACE_P_THERM_ALERT_N</text>
<text x="363.2" y="58.1">FACE_P_THERM_TRIP_N</text>
<text x="6.4" y="65.7">FACE_P_THERM_TRIP_N</text>
<text x="10.1" y="63.2">MOD_THERMTRIP_N</text>
<text x="109.2" y="60.6">INTERLOCK_OK</text>
<text x="142" y="60.6">PWRBTN_IN_N</text>
<text x="236.2" y="63.2">I2C_SYS_SCL</text>
<text x="236.2" y="65.7">I2C_SYS_SDA</text>
<text x="363.2" y="65.7">FACE_P_MOD_LED_N</text>
<text x="363.2" y="63.2">FACE_P_USB_DN</text>
<text x="363.2" y="60.6">FACE_P_USB_DP</text>
<text x="6.4" y="68.2">FACE_S_THERM_TRIP_N</text>
<text x="109.2" y="70.8">THERM_LATCH</text>
<text x="140.3" y="70.8">MOD_SUS_S3_N</text>
<text x="236.2" y="68.2">MOD_PWRBTN_N</text>
<text x="274.7" y="70.8">3V3_BP</text>
<text x="274.8" y="68.2">3V3_SB</text>
<text x="109.2" y="73.3">I2C_SYS_SCL</text>
<text x="109.2" y="75.9">I2C_SYS_SDA</text>
<text x="140" y="75.9">MOD_RSMRST_N</text>
<text x="140.3" y="73.3">MOD_SUS_S5_N</text>
<text x="140.7" y="80.9">MOD_PLTRST_N</text>
<text x="236.2" y="78.4">MOD_VIN_PWR_OK</text>
<text x="236.2" y="83.5">MOD_CARRIER_HOT_N</text>
<text x="137.4" y="86">MOD_FAN_PWMOUT</text>
<text x="236.2" y="88.6">MOD_FAN_TACHIN</text>
<text x="236.2" y="93.6">MOD_SMB_SDA</text>
<text x="236.2" y="91.1">MOD_SMB_SCL</text>
<text x="145.4" y="101.3">IOB_INT_N</text>
<text x="236.2" y="98.7">MOD_I2C0_SDA</text>
<text x="236.2" y="96.2">MOD_I2C0_SCL</text>
<text x="136.2" y="106.3">FACE_P_MOD_LED_N</text>
<text x="142.2" y="103.8">IOB_PRSNT_N</text>
<text x="136.2" y="108.9">FACE_S_MOD_LED_N</text>
<text x="136.8" y="114">FACE_P_PWR_GOOD</text>
<text x="236.2" y="111.4">FACE_P_PWR_EN</text>
<text x="138.6" y="119">FACE_P_PRSNT_N</text>
<text x="236.2" y="116.5">FACE_P_RDY</text>
<text x="236.2" y="121.6">FACE_P_THERM_ALERT_N</text>
<text x="236.2" y="124.1">FACE_P_SMB_SCL</text>
<text x="134.2" y="129.2">FACE_P_SMB_ALERT_N</text>
<text x="236.2" y="126.7">FACE_P_SMB_SDA</text>
<text x="236.2" y="131.7">FACE_S_PWR_EN</text>
<text x="136.8" y="134.3">FACE_S_PWR_GOOD</text>
<text x="236.2" y="136.8">FACE_S_RDY</text>
<text x="138.7" y="139.4">FACE_S_PRSNT_N</text>
<text x="236.2" y="141.9">FACE_S_THERM_ALERT_N</text>
<text x="134.3" y="149.5">FACE_S_SMB_ALERT_N</text>
<text x="236.2" y="144.4">FACE_S_SMB_SCL</text>
<text x="236.2" y="147">FACE_S_SMB_SDA</text>
<text x="12.6" y="202.9">FACE_S_PWR_EN</text>
<text x="236.2" y="202.9">5V_SBY</text>
<text x="363.2" y="202.9">PWRBTN_IN_N</text>
<text x="109.2" y="207.9">FACE_S_PRSNT_N</text>
<text x="109.2" y="205.4">FACE_S_PWR_GOOD</text>
<text x="139.9" y="207.9">MOD_PWRBTN_N</text>
<text x="236.2" y="205.4">3V3_SB</text>
<text x="363.2" y="207.9">IOB_HALL_B_N</text>
<text x="363.2" y="205.4">IOB_HALL_A_N</text>
<text x="109.2" y="210.5">FACE_S_SMB_SCL</text>
<text x="109.2" y="213">FACE_S_SMB_SDA</text>
<text x="109.2" y="215.6">FACE_S_SMB_ALERT_N</text>
<text x="236.2" y="210.5">MOD_SUS_S3_N</text>
<text x="236.2" y="215.6">MOD_RSMRST_N</text>
<text x="236.2" y="213">MOD_SUS_S5_N</text>
<text x="363.2" y="210.5">I2C_SYS_SCL</text>
<text x="363.2" y="215.6">IOB_INT_N</text>
<text x="363.2" y="213">I2C_SYS_SDA</text>
<text x="109.2" y="218.1">FACE_S_THERM_ALERT_N</text>
<text x="109.2" y="220.6">FACE_S_THERM_TRIP_N</text>
<text x="138.2" y="218.1">MOD_VIN_PWR_OK</text>
<text x="236.2" y="220.6">MOD_PLTRST_N</text>
<text x="363.2" y="220.6">IOB_USB_DP</text>
<text x="363.2" y="218.1">IOB_PRSNT_N</text>
<text x="109.2" y="223.2">FACE_S_USB_DP</text>
<text x="109.2" y="225.7">FACE_S_USB_DN</text>
<text x="134.9" y="225.7">MOD_CARRIER_HOT_N</text>
<text x="236.2" y="223.2">MOD_THERMTRIP_N</text>
<text x="274.8" y="225.7">3V3_SB</text>
<text x="363.2" y="223.2">IOB_USB_DN</text>
<text x="20.7" y="233.3">3V3_BP</text>
<text x="20.8" y="230.8">3V3_SB</text>
<text x="109.2" y="228.3">FACE_S_MOD_LED_N</text>
<text x="138.6" y="230.8">MOD_FAN_TACHIN</text>
<text x="236.2" y="233.3">MOD_SMB_SCL</text>
<text x="236.2" y="228.3">MOD_FAN_PWMOUT</text>
<text x="143.3" y="238.4">FACE_P_RDY</text>
<text x="236.2" y="235.9">MOD_SMB_SDA</text>
<text x="143.4" y="241">FACE_S_RDY</text>
<text x="236.2" y="243.5">USB_MCU_DP</text>
<text x="236.2" y="246">USB_MCU_DN</text>
<text x="236.2" y="248.6">FACE_P_USB_DP</text>
<text x="236.2" y="251.1">FACE_P_USB_DN</text>
<text x="236.2" y="256.2">FACE_S_USB_DN</text>
<text x="236.2" y="253.7">FACE_S_USB_DP</text>
<text x="236.2" y="263.8">MOD_I2C0_SCL</text>
<text x="236.2" y="261.3">IOB_USB_DN</text>
<text x="236.2" y="258.7">IOB_USB_DP</text>
<text x="236.2" y="268.9">SATA0_TX_P</text>
<text x="236.2" y="266.4">MOD_I2C0_SDA</text>
<text x="143.5" y="274">SATA0_RX_P</text>
<text x="236.2" y="271.4">SATA0_TX_N</text>
<text x="143.4" y="276.5">SATA0_RX_N</text>
</g>
<g font-size="1.8" fill="#725600">
<text x="419.1" y="58.2">File:</text>
<text x="424.3" y="58.2">m2_boot.kicad_sch</text>
<text x="38.1" y="83.6">File:</text>
<text x="43.3" y="83.6">power.kicad_sch</text>
<text x="292.1" y="78.5">File:</text>
<text x="297.3" y="78.5">face_aux.kicad_sch</text>
<text x="165.1" y="157.3">File:</text>
<text x="170.3" y="157.3">mcu.kicad_sch</text>
<text x="292.1" y="233.5">File:</text>
<text x="297.3" y="233.5">iob_link.kicad_sch</text>
<text x="38.1" y="241.1">File:</text>
<text x="43.3" y="241.1">face_aux.kicad_sch</text>
<text x="165.1" y="284.3">File:</text>
<text x="170.3" y="284.3">cpu_link.kicad_sch</text>
</g>
</svg>
